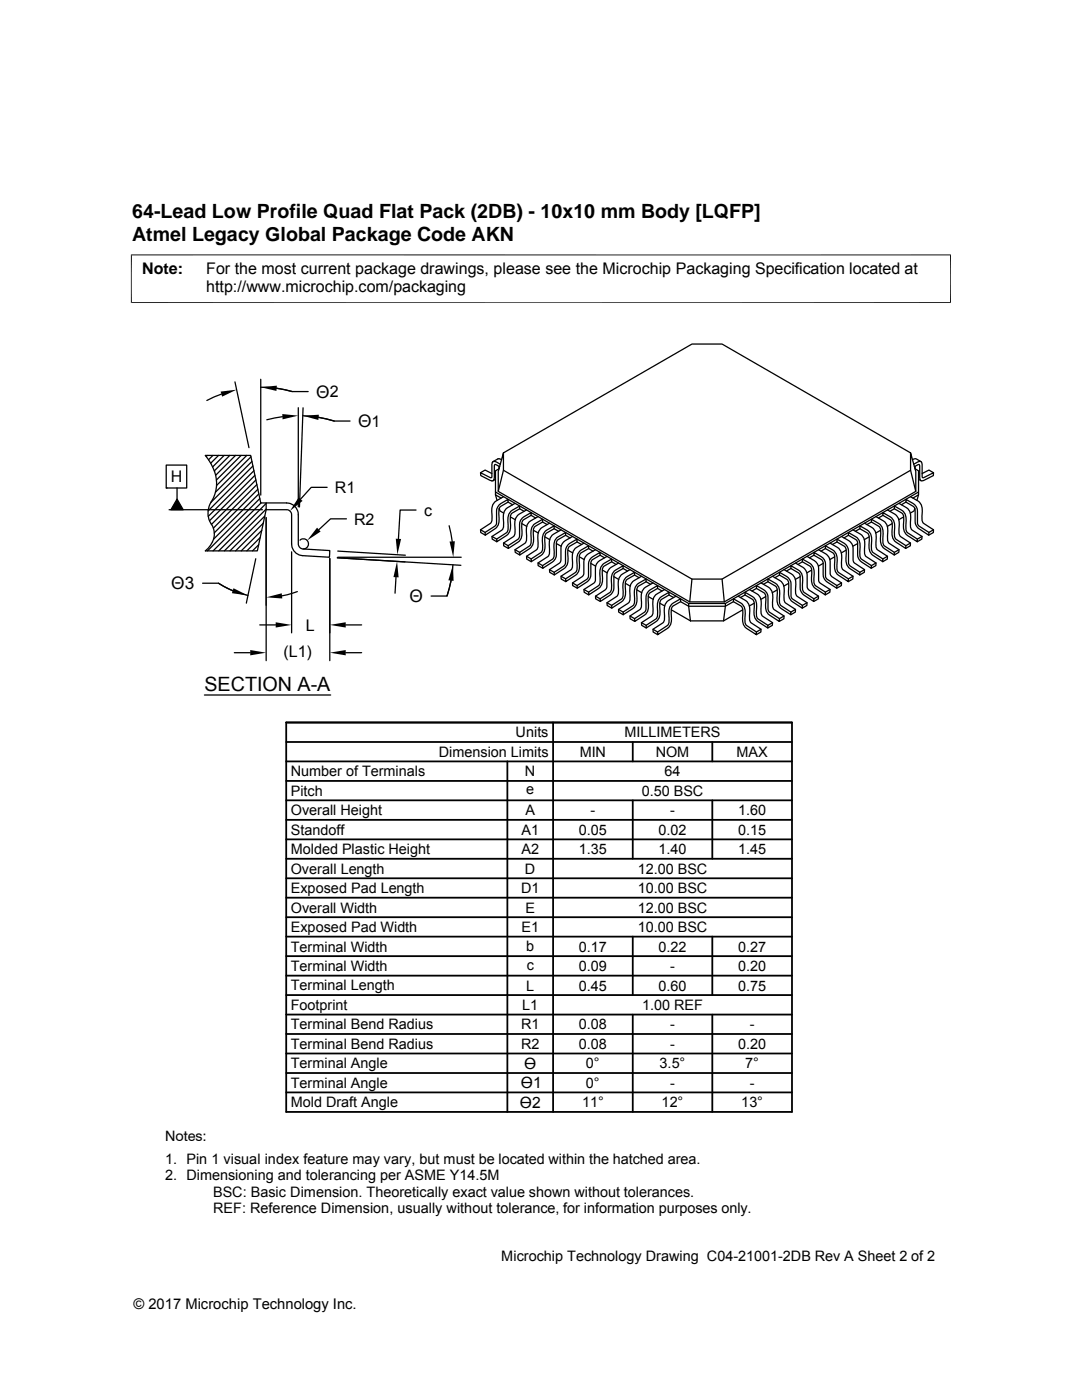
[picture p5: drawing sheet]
<svg xmlns="http://www.w3.org/2000/svg" width="216mm" height="279mm" viewBox="0 0 216 279" stroke-linecap="round" stroke-linejoin="round" font-family="sans-serif">
<g fill="none" stroke="#000" stroke-width=".25">
<path d="M44.2 78.7l-2.9 1.2M46.9 76.2l2.8 13.1M52 75.7v23.1M52 77.3h1.3a21.4 21.4 0 0 1 5 .8M55.2 77.5l3.1 .6h3.2M33.2 92.8h4.1v4.6h-4.1zM33.2 97.4h.1M35.3 97.4v2.2M35.3 99.6l1.3 2.1h-2.5zM41.4 90.9l-.3 .2M42.5 90.9l-.9 .9M43.6 90.9l-1.6 1.6"/>
<path d="M44.7 90.9l-2.3 2.3M45.8 90.9l-3 3.1M47 90.9l-4 3.9M48.1 90.9l-4.9 4.9M49.2 90.9l-6 6M50.1 91.2l-7.1 7M50.3 92.1l-8.2 8.2M50.5 93l-9 9M50.7 93.9l-9.1 9.2M50.9 94.9l-9.1 9M51.1 95.8l-8.9 8.8M51.2 96.7l-8.6 8.7"/>
<path d="M51.5 97.6l-8.7 8.7M51.6 98.6l-9 9M51.8 99.5l-10.4 10.4M56.3 83.2l-3.1 .6M59.5 81.4v19.8M60.4 83a23.5 23.5 0 0 1 6.3 1h3.1M60.5 81.4l-.7 19.8M63.6 83.3l3.1 .7M65.3 97.3h-3.2l-2.1 2.3M95.9 94.3l.9-.5 1.3 .7M98.4 92.1l-.3 .6-.1 2.6-2.1-1v.6l1.9 1h.6M98.4 92.1l.6 .1 .8 .4"/>
<path d="M98.9 98.2v.6l1.1 .6M98.9 98.8l.3 1.1M98.9 95.7l-.5 .2M99.6 93.1v.5l-.7 .4v4.2l38.5 22.2h7.3l38.6-22.2v-4.2l-.7-.4M99.7 93.1l-.9-.4-.1 .1-.1 2.6-.2 .5M100.1 91.7l-.7-.2-1 .6M100.5 90.4v3.5l37.6 21.7h6l37.6-21.7v-3.5l-37.6-21.7h-6l-37.6 21.7-1.1 3.7v4l38.2 22h6.9l38.2-22v-4l-1-3.7M100.5 93.9l-1.1 4.2M100.5 99.1l-1.5 .9a2.36 2.36 0 0 0-.9 2.4 2.42 2.42 0 0 1-.3 2.1l-1.9 1.2v.6l.9 .5M180.8 99.7a3.2 3.2 0 0 1 2.2 1.9l.1 3 .3 .4 2 1.3-.1 .5-1.9-1.3a1.78 1.78 0 0 1-.8-1.4v-2.6l-.4-.5-1.4-.8zM181.7 99.1l1.5 .9a2.82 2.82 0 0 1 .8 3l.1 1.1 .2 .4 2 1.2-.1 .6-.9 .5M181.7 93.9l1 4.2"/>
<path d="M182.1 91.7l.6-.2 1 .6M182.3 92.6l1.2-.5 .4 .1 .1 .5 .1 2.6 2.2-1-.1 .6-1.9 1h-.5l-.3-.5v-2.6l-.2-.1-.8 .4M182.6 93.1v.5M183.3 95.7l.5 .2M183.3 98.2v.6l-1.1 .6M183.3 98.8l-.3 1.1M186.3 94.3l-.9-.5-1.4 .7M33.7 101.7h18.7M40.4 116.4h3.2a17.8 17.8 0 0 0 5.9 2.4M43.6 116.4l2.8 1.5M51 111.5l-1.9 8.9M51.6 108.7l-1.2 1.2"/>
<path d="M51.9 107.3l-2.6 2.6M52.1 100.4l-9.6 9.5M52.2 105.9l-4.1 4M52.5 104.4l-5.5 5.5M52.8 103l-6.9 6.9M53.1 101.6l-8.3 8.3M53.1 103.3v28.5M53.1 100.5l-9.5 9.4M53.1 100.4v1.3h4.3l.7 .5 .1 .5v5.8a2.36 2.36 0 0 0 2.2 2.4l5.3 .3 .1-1.3-5.3-.3a1.02 1.02 0 0 1-1-1.1v-5.8a2.35 2.35 0 0 0-2.3-2.3h-5.2l-2-9.5h-9a7.9 7.9 0 0 1 1.6 8.5 4.4 4.4 0 0 0-.2 5.6 4 4 0 0 1-1.4 4.9h10.4l1.7-8.2M58.2 110.1v16.2M59.3 118.1l-3 .8M59.9 107.8a1.01 1.01 0 0 1 1.6 .4 1.01 1.01 0 0 1-1 1.4"/>
<path d="M65.8 111.5v20.3M67.3 111.3l24.7 1.5M67.4 111.2h24.6M67.4 110l13.5 .8M69.1 103.5h-3.1l-2.4 2.2M79 115.2l-.2 3.2M83 101.8h-3.2l-.3 5.7M89.6 104.9l.6 3.2M90 115.9l-.8 3.1h-3.2M90.4 112.7a23.3 23.3 0 0 1-1.2 6.3M95.9 105.7l.9 .6M98.2 107.1l.9 .5"/>
<path d="M99.6 100.8l1.8-1.1v.5l-1.5 .8a2.34 2.34 0 0 0-.3 2.2 2.38 2.38 0 0 1-.8 2.3l-2 1.3v-.5l2.2-1.5 .1-3.2zM99.6 101.4l.2 .6 .7 .4M100.5 108.4l.9 .5M101.4 100.2l.9 .5M101.7 102.3l.5-.5 1.5-.8v.5l-1.5 .9a2.27 2.27 0 0 0-.3 2 2.51 2.51 0 0 1-.8 2.5l-2 1.2v-.5l1.9-1.3a2.43 2.43 0 0 0 .4-2.1v-1.3zM101.9 103.2l.9 .5M102.8 109.7l.9 .5M102.8 100.5l-1.5 .8a2.31 2.31 0 0 0-.9 2.4 2.51 2.51 0 0 1-.3 2.1l-1.9 1.3v.5l.9 .5M103.7 101.5l.9 .5M104.1 104.5l1 .6M104.2 103.4l1.8-1.1v.5l-1.5 .9a2.24 2.24 0 0 0-.4 2.1 2.42 2.42 0 0 1-.7 2.4l-2 1.3v-.6l2.1-1.5 .2-.4v-2.8zM105.1 101.8l-1.5 .8a2.82 2.82 0 0 0-.8 3.1l-.1 1.1-.3 .3-1.9 1.3v.5l.9 .6"/>
<path d="M105.1 111l.9 .5M106 102.8l.9 .6M106.3 104.9l.5-.4 1.5-.9v.6l-1.5 .8a2.31 2.31 0 0 0-.3 2.1 2.42 2.42 0 0 1-.9 2.4l-1.9 1.3v-.6l1.9-1.2a2.44 2.44 0 0 0 .3-2.1l.1-1.4zM106.4 105.8l1 .6M107.4 112.4l.9 .5M107.4 103.1l-1.5 .8a2.27 2.27 0 0 0-.9 2.4 2.44 2.44 0 0 1-.3 2.2l-1.9 1.2v.5l.9 .6M108.3 104.2l.9 .5M108.6 106.3l.5-.5 1.5-.9v.6l-1.5 .9a2.31 2.31 0 0 0-.4 2 2.48 2.48 0 0 1-.7 2.4l-2 1.3v-.6l1.9-1.2a2.37 2.37 0 0 0 .3-2.1l.1-1.3zM108.7 107.1l1 .6M109.6 113.7l1 .5M109.6 104.4l-1.4 .9a2.4 2.4 0 0 0-.9 2.4 2.41 2.41 0 0 1-.3 2.1l-1.9 1.2v.6l.9 .5M110.6 105.5l.9 .5"/>
<path d="M110.9 107.6l2-1.3v.5l-1.8 1.1-.1 2.8a1.78 1.78 0 0 1-.8 1.5l-1.9 1.2v-.5l1.9-1.3a2.4 2.4 0 0 0 .3-2.1l.1-1.3zM111 108.5l1 .5M112 105.7l-1.5 .9a2.41 2.41 0 0 0-.9 2.4 2.4 2.4 0 0 1-.3 2.1l-1.9 1.3v.5l.9 .5M112 115l.9 .5M112.9 106.8l.8 .6M113.3 109.8l1 .5M113.4 108.7l1.7-1.1v.6l-1.4 .8a2.31 2.31 0 0 0-.4 2.1 2.42 2.42 0 0 1-.8 2.4l-1.9 1.2v-.5l2.1-1.5 .2-3.2zM114.2 116.3l.9 .6M114.2 107.1a3.2 3.2 0 0 0-2.2 1.9l-.2 3.2-2.2 1.5 .1 .5 .9 .5M115.1 108.2l1 .5M115.5 110.3l.5-.5 1.5-.9v.6l-1.5 .8a2.33 2.33 0 0 0-.4 2.1 2.44 2.44 0 0 1-.8 2.4l-1.9 1.3v-.6l1.9-1.2a2.36 2.36 0 0 0 .3-2.1l.1-1.3zM115.6 111.1l1 .6"/>
<path d="M116.5 117.6l1 .6M116.5 108.4l-1.4 .8a2.37 2.37 0 0 0-.9 2.4 2.44 2.44 0 0 1-.3 2.1l-1.9 1.3v.5l.9 .6M117.5 109.5l.8 .5M117.9 112.4l1 .6M118 111.3l1.7-1.1v.6l-1.6 1-.2 .3v2.6a1.77 1.77 0 0 1-.8 1.4l-1.9 1.3-.1-.5 2.2-1.6 .2-3.1zM118.8 109.7a3.2 3.2 0 0 0-2.2 1.9l-.2 3.2-2.2 1.5 .1 .6 .9 .5M118.8 119l.9 .5M119.7 110.8l.9 .5M120.1 112.9l.5-.5 1.4-.8v.5l-1.4 .9a2.3 2.3 0 0 0-.4 2 2.48 2.48 0 0 1-.8 2.5l-1.9 1.2v-.5l1.9-1.3a2.36 2.36 0 0 0 .3-2.1l.1-1.3zM120.2 113.8l.9 .5M121.1 111a3.2 3.2 0 0 0-2.2 2l-.2 3.1-2.2 1.5 .1 .6 .9 .5M122 112.1l.9 .5"/>
<path d="M122.4 114.2l.5-.5 1.4-.8v.6l-1.6 .9-.2 .4v2.5a1.93 1.93 0 0 1-.8 1.5l-1.9 1.2-.1-.5 2-1.2a2.53 2.53 0 0 0 .3-2.2l.1-1.3zM122.5 115.1l.9 .5M123.4 112.4a3.1 3.1 0 0 0-2.2 1.9l-.2 3.2-2.2 1.5 .1 .5 .9 .5M124.3 113.5l.9 .5M124.6 115.5l.6-.4 1.4-.9v.6l-1.4 .8a2.3 2.3 0 0 0-.4 2.1 2.48 2.48 0 0 1-.8 2.4l-1.9 1.3-.1-.6 2-1.2a2.41 2.41 0 0 0 .3-2.1l.1-1.4zM124.8 116.4l.9 .6M125.7 113.7l-1.5 .8a2.36 2.36 0 0 0-.8 2.4 2.42 2.42 0 0 1-.4 2.1l-1.9 1.3 .1 .5 .9 .6M126.6 114.8l.9 .5M126.9 116.9l.5-.5 1.5-.9v.6l-1.5 .8a2.3 2.3 0 0 0-.3 2.1 2.47 2.47 0 0 1-.8 2.4l-1.9 1.3-.1-.5 2-1.3a2.4 2.4 0 0 0 .3-2.1l.1-1.3zM127.1 117.7l.9 .6M128 115l-1.5 .9a2.36 2.36 0 0 0-.8 2.4 2.47 2.47 0 0 1-.4 2.1l-1.9 1.2v.6l1 .5M128.9 116.1l.9 .5"/>
<path d="M129.4 119.1l.9 .5M129.4 118l1.8-1.1v.5l-1.4 .9a2.16 2.16 0 0 0-.4 2 2.43 2.43 0 0 1-.8 2.5l-1.9 1.2-.1-.5 2.2-1.5 .1-.4v-2.8zM130.3 116.3l-1.5 .9a2.82 2.82 0 0 0-.8 3l-.1 1.1-.3 .4-1.9 1.2v.6l1 .5M131.2 117.4l.9 .5M131.5 119.5l.5-.5 1.5-.8v.5l-1.5 .9a2.31 2.31 0 0 0-.3 2.1 2.42 2.42 0 0 1-.8 2.4l-2 1.2v-.5l2-1.3a2.44 2.44 0 0 0 .3-2.1l.1-1.3zM132.6 117.7l-1.5 .8a2.27 2.27 0 0 0-.8 2.4 2.4 2.4 0 0 1-.4 2.1l-1.9 1.3v.5l.9 .5M133.5 118.7l.9 .6M134.9 119l-1.5 .8a2.4 2.4 0 0 0-.8 2.4 2.41 2.41 0 0 1-.4 2.1l-1.9 1.3v.5l.9 .6M138.1 115.6l-.5 4.5M144.1 115.6l.4 4.5M146.3 119.5l1.5 .9a2.82 2.82 0 0 1 .8 3l.1 1.1 .3 .4 1.9 1.2v.6l-1.9-1.3a2.48 2.48 0 0 1-.8-2.4 2.31 2.31 0 0 0-.4-2.1l-1.5-.8zM147.3 119l1.4 .8a2.4 2.4 0 0 1 .9 2.4 2.41 2.41 0 0 0 .3 2.1l1.9 1.3v.5l-.9 .6"/>
<path d="M148.7 118.2l1.4 .8a2.37 2.37 0 0 1 .9 2.4 2.44 2.44 0 0 0 .3 2.1l1.9 1.3v.5l-1.9-1.2a2.42 2.42 0 0 1-.8-2.4 2.31 2.31 0 0 0-.4-2.1l-1.4-.9zM148.7 118.7l-1 .6M149.6 117.7l1.4 .8a2.27 2.27 0 0 1 .9 2.4 2.44 2.44 0 0 0 .3 2.1l2 1.3-.1 .5-.9 .5M150.9 116.9a3.2 3.2 0 0 1 2.3 1.9l.1 3 .2 .3 2 1.4v.5l-1.9-1.2a2.43 2.43 0 0 1-.8-2.5 2.16 2.16 0 0 0-.4-2l-1.5-.9zM150.9 117.4l-.8 .5M151.8 116.3l1.5 .9a2.82 2.82 0 0 1 .8 3l.1 1.1 .3 .4 1.9 1.2v.6l-.9 .5M152.8 119.1l-1 .5M153.2 115.5l1.5 .9a2.41 2.41 0 0 1 .9 2.4 2.4 2.4 0 0 0 .3 2.1l1.9 1.3v.5l-1.9-1.3a2.91 2.91 0 0 1-.8-3l-.1-1.1-.3-.4-1.5-.8zM153.2 116.1l-.9 .5M154.2 115l1.4 .9a2.36 2.36 0 0 1 .9 2.4 2.47 2.47 0 0 0 .3 2.1l1.9 1.2v.6l-.9 .5M155.1 117.7l-1 .6M155.5 114.2a3.2 3.2 0 0 1 2.3 1.9l.1 3 .3 .5 1.9 1.2v.6l-1.9-1.3a2.48 2.48 0 0 1-.9-2.4 2.3 2.3 0 0 0-.3-2.1l-1.5-.8z"/>
<path d="M155.5 114.8l-.9 .5M156.4 113.7l1.5 .8a2.36 2.36 0 0 1 .9 2.4 2.42 2.42 0 0 0 .3 2.1l1.9 1.3v.5l-.9 .6M157.4 116.4l-1 .6M157.8 112.9l1.5 .8a2.3 2.3 0 0 1 .9 2.4 2.53 2.53 0 0 0 .3 2.2l1.9 1.2v.5l-2-1.2a1.93 1.93 0 0 1-.7-1.5l-.1-2.5-.2-.4-1.6-.9zM157.8 113.5l-.9 .5M158.7 112.4a3.1 3.1 0 0 1 2.3 1.9l.2 3.2 2.1 1.5v.5l-.9 .5M159.7 115.1l-1 .5M160.1 111.6l1.5 .8a2.82 2.82 0 0 1 .8 3.1l.1 1.1 .3 .3 1.9 1.3v.5l-2-1.2a2.48 2.48 0 0 1-.8-2.5 2.3 2.3 0 0 0-.3-2l-1.5-.9zM160.1 112.1l-.9 .5M161 111a3.2 3.2 0 0 1 2.3 2l.1 3.1 2.2 1.5v.6l-.9 .5M161.9 113.8l-.9 .5M162.4 110.8l-.9 .5"/>
<path d="M162.4 110.2a3.2 3.2 0 0 1 2.3 2v2.9l.4 .5 1.9 1.3v.5l-2-1.3a1.77 1.77 0 0 1-.7-1.4l-.1-2.6-.2-.3-1.6-1zM163.3 109.7a2.94 2.94 0 0 1 2.4 2.3l.1 2.8 2.1 1.5v.6l-.9 .5M163.3 119l-.9 .5M164.3 112.4l-1 .6M164.7 108.9l1.5 .9a2.82 2.82 0 0 1 .8 3l.1 1.1 .3 .4 1.9 1.2v.6l-2-1.3a2.44 2.44 0 0 1-.8-2.4 2.33 2.33 0 0 0-.3-2.1l-1.5-.8zM164.7 109.5l-.9 .5M165.6 117.6l-.9 .6M165.6 108.4l1.5 .8a2.37 2.37 0 0 1 .8 2.4 2.44 2.44 0 0 0 .4 2.1l1.9 1.3v.5l-.9 .6M166.5 111.1l-.9 .6M167 107.6a3.1 3.1 0 0 1 2.2 1.9l.1 3 .4 .5 1.9 1.2v.5l-2-1.2a2.42 2.42 0 0 1-.8-2.4 2.31 2.31 0 0 0-.3-2.1l-1.5-.8zM167 108.2l-.9 .5M167.9 107.1a3.2 3.2 0 0 1 2.3 1.9l.1 3.2 2.2 1.5v.5l-.9 .5"/>
<path d="M167.9 116.3l-.9 .6M168.8 109.8l-.9 .5M169.3 106.8l-.9 .6M169.3 106.3l1.5 .8a2.27 2.27 0 0 1 .8 2.4 2.4 2.4 0 0 0 .4 2.1l1.9 1.3-.1 .5-1.9-1.2a1.78 1.78 0 0 1-.8-1.5l-.1-2.8-1.7-1.1zM170.2 105.7l1.5 .9a2.41 2.41 0 0 1 .8 2.4 2.4 2.4 0 0 0 .4 2.1l1.9 1.3v.5l-1 .5M170.2 115l-.9 .5M171.1 108.5l-.9 .5M171.6 104.9l1.5 .9a2.82 2.82 0 0 1 .8 3.1l.1 1 .2 .4 2 1.2-.1 .6-1.9-1.3a2.48 2.48 0 0 1-.8-2.4 2.31 2.31 0 0 0-.3-2l-1.5-.9zM171.6 105.5l-.9 .5M172.5 113.7l-.9 .5M172.5 104.4l1.5 .9a2.4 2.4 0 0 1 .8 2.4 2.41 2.41 0 0 0 .4 2.1l1.9 1.2v.6l-1 .5M173.4 107.1l-.9 .6"/>
<path d="M173.9 103.6l1.4 .9a2.37 2.37 0 0 1 .9 2.4 2.44 2.44 0 0 0 .3 2.1l2 1.2-.1 .6-1.9-1.3a2.42 2.42 0 0 1-.8-2.4 2.31 2.31 0 0 0-.4-2.1l-1.4-.8zM173.9 104.2l-.9 .5M174.8 103.1l1.5 .8a2.33 2.33 0 0 1 .8 2.4 2.45 2.45 0 0 0 .4 2.2l1.9 1.2-.1 .5-.9 .6M174.8 112.4l-.9 .5M175.7 105.8l-.9 .6M176.2 102.8l-.9 .6M176.2 102.3l1.4 .8a2.36 2.36 0 0 1 .9 2.4 2.42 2.42 0 0 0 .3 2.2l2 1.2-.1 .6-1.9-1.3a2.48 2.48 0 0 1-.8-2.4 2.2 2.2 0 0 0-.4-2.1l-1.4-.9zM177.1 101.8l1.5 .8a2.82 2.82 0 0 1 .8 3.1l.1 1.1 .2 .3 2 1.3v.5l-1 .6M177.1 111l-.9 .5M178 104.5l-.9 .6M178.5 101l1.4 .8a2.42 2.42 0 0 1 .9 2.4 2.43 2.43 0 0 0 .3 2.1l1.9 1.3v.5l-1.9-1.2a2.91 2.91 0 0 1-.8-3.1l-.1-1.1-.3-.3-1.4-.9zM178.5 101.5l-.9 .5"/>
<path d="M179.4 109.7l-.9 .5M179.4 100.5l1.4 .8a2.31 2.31 0 0 1 .9 2.4 2.51 2.51 0 0 0 .3 2.1l2 1.3-.1 .5-.9 .5M180.3 103.2l-1 .5M180.8 100.2l-.9 .5M181.7 108.4l-.9 .5M182.5 101.4l-.1 .6-.7 .4M184 107.1l-1 .5M186.3 105.7l-.9 .6M40.8 138.7h25.2M46.8 130.3h3.1M51.8 124.7h3.2M69 124.7h3.2"/>
<path d="M69 130.3h3.2M121.1 120.3l.9 .5M123.4 121.6l.9 .6M125.7 122.9l.9 .6M128 124.3l.9 .5M130.3 125.6l.9 .5M131.7 120.4l.9 .5M133.8 120.9l.5-.5 1.5-.9v.6l-1.5 .8a2.31 2.31 0 0 0-.3 2.1 2.48 2.48 0 0 1-.8 2.4l-2 1.3v-.6l1.9-1.2a2.37 2.37 0 0 0 .4-2.1v-1.3zM134 121.7l3.8 2.2M135.8 120.1l1.6 .9M137.4 121l.4 2.9M137.4 120.4v.6"/>
<path d="M144.7 120.4l-.3 3.5M146.3 120.1l-1.6 .9h-7.3M148.2 121.7l-3.8 2.2h-6.6M150.5 120.4l-1 .5M151.8 125.6l-.9 .5M154.2 124.3l-1 .5M156.4 122.9l-.9 .6M158.7 121.6l-.9 .6M161 120.3l-.9 .5"/>
</g>
<path d="M26.1 50.9h163.7M26.2 50.8v9.7M189.7 50.8v9.7M26.1 60.4h163.7" fill="none" stroke="#000" stroke-width=".2"/>
<g fill="none" stroke="#000" stroke-width=".36">
<path d="M57.1 159.7h100.9M57.1 155.9h100.9M57.1 152h100.9M57.1 148.1h100.9M57.1 144.2h100.9v77.7h-100.9zM101.2 152v69.9M110.4 144.2v77.7M126.3 148.1v3.9M126.3 159.7v11.7M142.1 148.1v3.9M142.1 159.7v11.7M57.1 163.6h100.9"/>
<path d="M57.1 175.3h100.9M57.1 171.4h100.9M57.1 167.5h100.9M57.1 179.2h100.9M57.1 190.8h100.9M57.1 183h100.9M57.1 198.6h100.9M57.1 186.9h100.9M57.1 194.7h100.9M126.3 186.9v11.7M142.1 186.9v11.7M57.1 202.5h100.9"/>
<path d="M57.1 214.1h100.9M57.1 218h100.9M57.1 210.2h100.9M57.1 206.4h100.9M126.3 202.5v19.4M142.1 202.5v19.4"/>
</g>
<g fill="#000">
<path d="M44 78.1l3.2-.3-2.9 1.4zM52 77.3l3.2-.3v1zM56.3 82.6l3.2 .4-3.1 .7zM59.6 99.3l.8 .7-2.6 2zM60.4 83l3.2-.2-.1 1zM35.3 99.6l1.3 2.1h-2.5zM46.6 117.4l2.9 1.4-3.2-.4zM53.1 119.2l3.1-.8 .1 1zM63.3 105.3l.7 .8-2.7 1.8zM79.2 112l.3 3.2h-1zM79 107.5l1 .1-.7 3.1zM90.4 112.7l.1 3.2-1-.1z"/>
<path d="M89.7 108.1l1.1-.1-.4 3.2zM49.9 129.7l3.2 .6-3.2 .5zM55 124.2l3.2 .5-3.2 .5zM65.8 124.7l3.2-.5v1zM65.8 130.3l3.2-.6v1.1z"/>
</g>
<g font-size="3.9">
<text x="26.4" y="43.5">64-Lead Low Profile Quad Flat Pack (2DB) - 10x10 mm Body [LQFP]</text>
<text x="26.4" y="48">Atmel Legacy Global Package Code AKN</text>
<text x="40.8" y="137.9">SECTION A-A</text>
</g>
<g font-size="3.5">
<text x="63.1" y="79.4">Θ2</text>
<text x="71.5" y="85.2">Θ1</text>
<text x="34.2" y="117.6">Θ3</text>
<text x="81.7" y="120.2">Θ</text>
</g>
<g font-size="3.2">
<text x="28.4" y="54.6">Note:</text>
<text x="41.1" y="54.6">For the most current package drawings, please see the Microchip Packaging Specification located at</text>
<text x="41.1" y="58.3">http://www.microchip.com/packaging</text>
<text x="34.1" y="96.2">H</text>
<text x="66.8" y="98.4">R1</text>
<text x="70.7" y="104.7">R2</text>
<text x="84.7" y="102.9">c</text>
<text x="61" y="125.9">L</text>
<text x="56.6" y="131.1">(L1)</text>
</g>
<g font-size="3.1">
<text x="104.6" y="213.3">ϴ</text>
<text x="103.7" y="221.1">ϴ2</text>
<text x="103.9" y="217.2">ϴ1</text>
</g>
<g font-size="2.9">
<text x="102.9" y="147.2">Units</text>
<text x="124.6" y="147.2">MILLIMETERS</text>
<text x="58" y="154.9">Number of Terminals</text>
<text x="87.6" y="151">Dimension Limits</text>
<text x="104.8" y="154.9">N</text>
<text x="115.7" y="151">MIN</text>
<text x="130.8" y="151">NOM</text>
<text x="132.6" y="154.9">64</text>
<text x="147" y="151">MAX</text>
<text x="58" y="158.8">Pitch</text>
<text x="105" y="158.5">e</text>
<text x="128" y="158.8">0.50 BSC</text>
<text x="58" y="162.7">Overall Height</text>
<text x="58" y="166.6">Standoff</text>
<text x="104.1" y="166.6">A1</text>
<text x="104.8" y="162.7">A</text>
<text x="115.5" y="166.6">0.05</text>
<text x="117.8" y="162.7">-</text>
<text x="131.4" y="166.6">0.02</text>
<text x="133.7" y="162.7">-</text>
<text x="147.3" y="162.7">1.60</text>
<text x="147.3" y="166.6">0.15</text>
<text x="58" y="170.5">Molded Plastic Height</text>
<text x="104.1" y="170.5">A2</text>
<text x="115.5" y="170.5">1.35</text>
<text x="131.4" y="170.5">1.40</text>
<text x="147.3" y="170.5">1.45</text>
<text x="58" y="174.4">Overall Length</text>
<text x="58" y="178.2">Exposed Pad Length</text>
<text x="104" y="178.2">D1</text>
<text x="104.8" y="174.4">D</text>
<text x="127.3" y="174.4">12.00 BSC</text>
<text x="127.3" y="178.2">10.00 BSC</text>
<text x="58" y="182.1">Overall Width</text>
<text x="104.8" y="182.1">E</text>
<text x="127.3" y="182.1">12.00 BSC</text>
<text x="58" y="189.9">Terminal Width</text>
<text x="58" y="186">Exposed Pad Width</text>
<text x="104" y="186">E1</text>
<text x="105" y="189.9">b</text>
<text x="115.5" y="189.9">0.17</text>
<text x="127.3" y="186">10.00 BSC</text>
<text x="131.4" y="189.9">0.22</text>
<text x="147.3" y="189.9">0.27</text>
<text x="58" y="197.7">Terminal Length</text>
<text x="58" y="193.8">Terminal Width</text>
<text x="105" y="197.7">L</text>
<text x="105.1" y="193.5">c</text>
<text x="115.5" y="197.7">0.45</text>
<text x="115.5" y="193.8">0.09</text>
<text x="131.4" y="197.7">0.60</text>
<text x="133.7" y="193.8">-</text>
<text x="147.3" y="193.8">0.20</text>
<text x="147.3" y="197.7">0.75</text>
<text x="58" y="201.6">Footprint</text>
<text x="104.2" y="201.6">L1</text>
<text x="128.1" y="201.6">1.00 REF</text>
<text x="58" y="205.4">Terminal Bend Radius</text>
<text x="58" y="209.3">Terminal Bend Radius</text>
<text x="104" y="205.4">R1</text>
<text x="104" y="209.3">R2</text>
<text x="115.5" y="205.4">0.08</text>
<text x="115.5" y="209.3">0.08</text>
<text x="133.7" y="205.4">-</text>
<text x="133.7" y="209.3">-</text>
<text x="147.3" y="209.3">0.20</text>
<text x="149.6" y="205.4">-</text>
<text x="58" y="213.2">Terminal Angle</text>
<text x="116.9" y="213.2">0°</text>
<text x="131.6" y="213.2">3.5°</text>
<text x="148.7" y="213.2">7°</text>
<text x="58" y="217.1">Terminal Angle</text>
<text x="58" y="221">Mold Draft Angle</text>
<text x="116.1" y="221">11°</text>
<text x="116.9" y="217.1">0°</text>
<text x="132" y="221">12°</text>
<text x="133.7" y="217.1">-</text>
<text x="147.9" y="221">13°</text>
<text x="149.6" y="217.1">-</text>
<text x="32.9" y="227.6">Notes:</text>
<text x="32.9" y="232.2">1. Pin 1 visual index feature may vary, but must be located within the hatched area.</text>
<text x="32.9" y="235.5">2. Dimensioning and tolerancing per ASME Y14.5M</text>
<text x="42.5" y="238.8">BSC: Basic Dimension. Theoretically exact value shown without tolerances.</text>
<text x="42.5" y="242.2">REF: Reference Dimension, usually without tolerance, for information purposes only.</text>
<text x="100" y="251.7">Microchip Technology Drawing C04-21001-2DB Rev A Sheet 2 of 2</text>
<text x="26.6" y="261.3">© 2017 Microchip Technology Inc.</text>
</g>
</svg>
